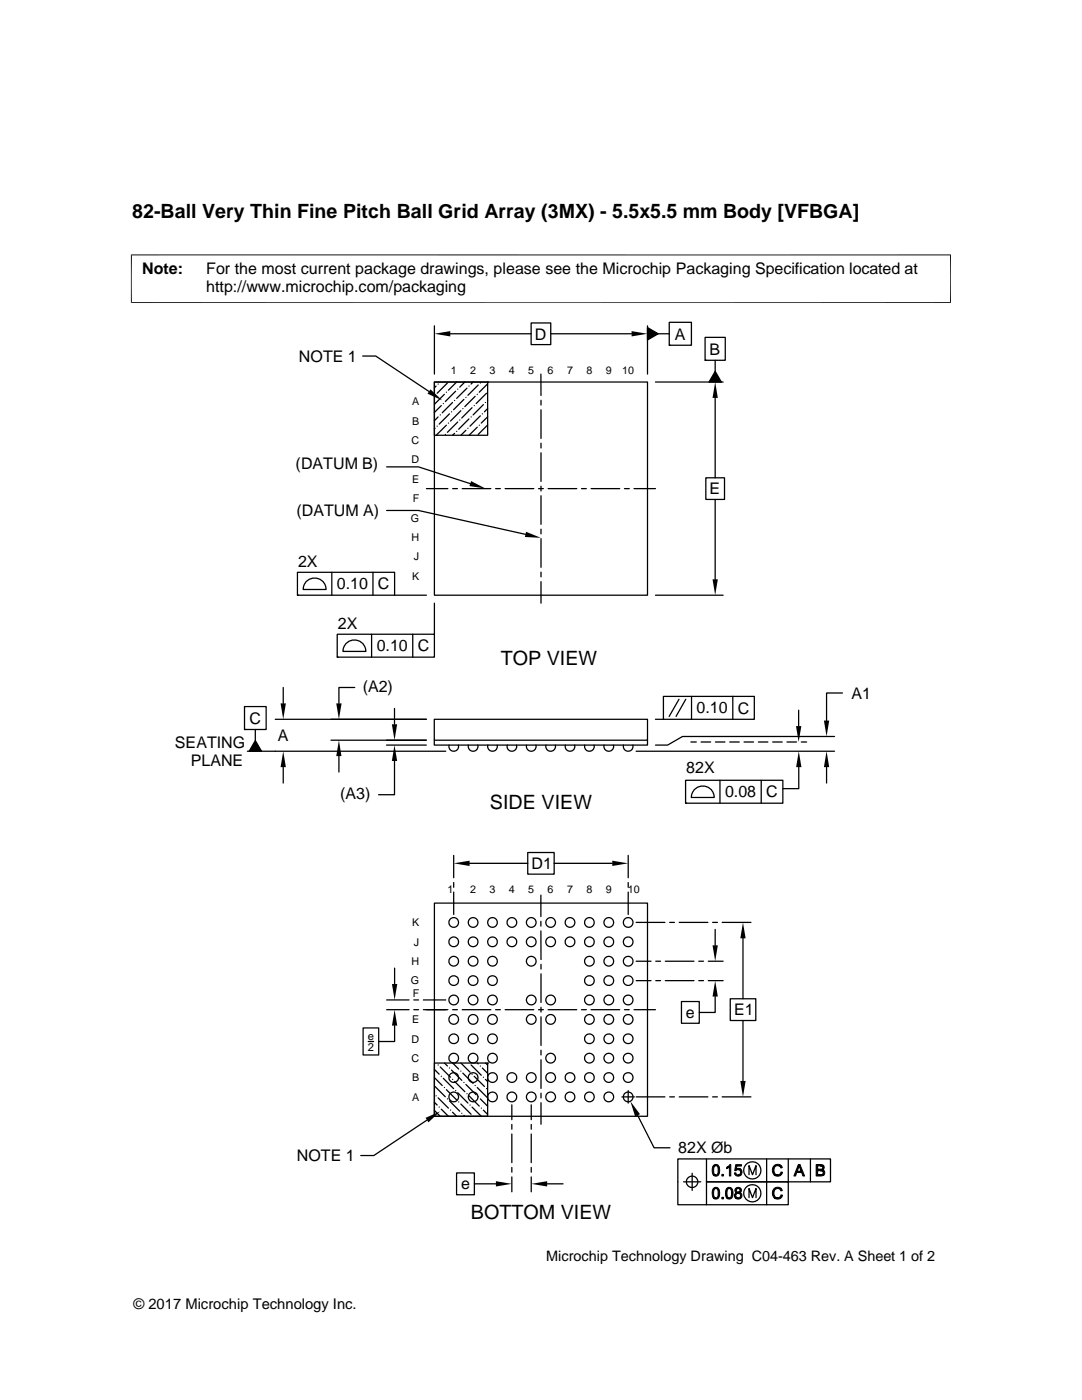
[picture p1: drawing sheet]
<svg xmlns="http://www.w3.org/2000/svg" width="216mm" height="279mm" viewBox="0 0 216 279" stroke-linecap="round" stroke-linejoin="round" font-family="sans-serif">
<g fill="none" stroke="#000" stroke-width=".25">
<path d="M72.4 71.1h2.6l10.6 7M86.7 76.2h42.5v42.6h-42.5zM86.7 65v9.7M86.7 76.2h10.6v10.7h-10.6zM86.8 78.9h.1M87 77l-.3 .4M87.4 76.6h.1M88.7 78.7l-2 2M89.1 78.3h.1M89.3 76.4l-2.1 2.1M89.9 66.6h16.1M90.7 79.9h.1"/>
<path d="M90.9 78.1l-2 2M91.1 76.2l-1.6 1.7M91.3 77.7h.1M92.6 79.7l-2.1 2.1M92.8 76.2l-1.1 1.1M93 79.3h.1M93.2 77.5l-2.1 2M93.6 77h.1M94.4 76.2l-.4 .4M94.8 79.1l-2 2.1M95.2 78.7h.1M95.4 76.8l-2 2.1"/>
<path d="M95.8 76.4h.1M97.1 78.5l-2.1 2M97.3 79.9h.1M97.3 76.6l-1.7 1.7M97.3 76.2h.1M106 64.5h3.9v4.3h-3.9zM107.9 74.7l.1 4.2M107.9 79.9v.9M109.9 66.6h16.1M129.2 65.4l2.1 1.2-2.1 1.2zM129.2 65v9.7M130.8 76.2h13.5"/>
<path d="M131.3 66.6h2.2M133.5 64.3h4.5v4.6h-4.5zM133.5 68.9h.1M140.7 67.3h4v4.6h-4zM140.7 71.9h.1M142.7 74.1l1.2 2.1h-2.4zM142.7 71.9v2.2M142.7 79.4v16M77.2 93.2h6.3l10.3 3.3M85.1 97.5h4.3M86.8 85.5l-.1 .1M87.2 85h.1"/>
<path d="M87.4 83.2l-.7 .8M87.8 82.8h.1M88.1 80.9l-1.4 1.4M88.5 80.5h.1M88.9 86.7h.1M89.1 84.9l-2.1 2M89.5 84.4h.1M89.7 82.6l-2.1 2M90.1 82.2h.1M90.3 80.3l-2.1 2.1M90.3 97.5h1M90.7 86.5l-.4 .4"/>
<path d="M91.1 86.1h.1M91.3 84.2l-2 2.1M91.7 83.8h.1M91.9 82l-2 2M92.2 97.5h5.7M92.4 81.6h.1M93 85.9l-1 1M93.4 85.5h.1M93.6 83.6l-2.1 2.1M94 83.2h.1M94.2 81.4l-2.1 2M94.6 80.9h.1"/>
<path d="M95.2 85.3l-1.6 1.6M95.6 84.9h.1M95.8 83l-2 2M96.2 82.6h.1M96.5 80.8l-2.1 2M96.9 80.3h.1M97.3 86.5h.1M97.3 84.8l-1.9 1.9M97.3 83.2l-1.3 1.2M97.3 81.5l-.6 .7M98.9 97.5h.9M100.8 97.5h5.7"/>
<path d="M107.5 97.5h.9M107.9 81.8v5.7M107.9 88.5v.9M107.9 90.4v5.7M107.9 97v1M107.9 98.9v5.7M109.4 97.5h5.7M116 97.5h1M117.9 97.5h5.8M124.6 97.5h1M126.5 97.5h4.3M140.8 95.4h3.8v4.3h-3.8z"/>
<path d="M142.7 99.7v15.9M59.4 114.2h19.3v4.6h-19.3zM59.4 118.8h.1M61.2 115.9a2.3 2.3 0 0 1 2.5-.3 2.3 2.3 0 0 1 1.4 2h-4.6l.3-1.1zM66.2 114.2v4.6M74.4 114.2v4.6M77.2 101.9h6.3l21.3 4.7M78.7 118.8h6.4M107.9 105.6v1M107.9 107.5v5.7M107.9 114.2v.9M107.9 116.1v4.3"/>
<path d="M130.8 118.8h13.5M56.5 137.2v3.2M67.3 126.6h19.4v4.5h-19.4zM67.3 131.1h.1M69.2 128.3a2.29 2.29 0 0 1 2.5-.4 2.29 2.29 0 0 1 1.3 2.1h-4.6l.4-1.2zM70.8 137.2h-3.2v3.2M74.1 126.6v4.5M82.4 126.6v4.5M86.7 120.4v6.2M132.4 139h18.1v4.6h-18.1zM135.5 139.6l-2 3.4M136.8 139.6l-1.9 3.4"/>
<path d="M138 139v4.6M146.2 139v4.6M168.1 138.3h-3.2v5.5M48.8 141h4.3v4.6h-4.3zM48.8 145.6h.1M49.4 149.9h39.5M50.9 145.6v2.2M50.9 147.8l1.3 2.1h-2.5zM54.9 143.6h30.2M56.5 153.1v3.2M66 147.7h19.1M67.6 150.9v3.2"/>
<path d="M77.1 148.7h8M78.7 151.9v6.7h-3.2M78.7 141.4v3.1M86.7 143.6h42.5v4.1h-42.5zM86.7 147.7v1h42.5v-1M89.6 148.7a.97 .97 0 0 0 .9 1.2 .97 .97 0 0 0 1-1.2M93.5 148.7a.97 .97 0 0 0 .9 1.2 .97 .97 0 0 0 .9-1.2M97.3 148.7a.97 .97 0 0 0 1 1.2 .97 .97 0 0 0 .9-1.2M101.2 148.7a.96 .96 0 0 0 .9 1.2 .96 .96 0 0 0 1-1.2M105.1 148.7a.97 .97 0 0 0 .9 1.2 .97 .97 0 0 0 .9-1.2M108.9 148.7a.97 .97 0 0 0 1 1.2 .97 .97 0 0 0 .9-1.2M112.8 148.7a.96 .96 0 0 0 .9 1.2 .96 .96 0 0 0 1-1.2"/>
<path d="M116.7 148.7a.97 .97 0 0 0 .9 1.2 .97 .97 0 0 0 .9-1.2M120.5 148.7a.97 .97 0 0 0 1 1.2 .97 .97 0 0 0 .9-1.2M124.4 148.7a.97 .97 0 0 0 .9 1.2 .97 .97 0 0 0 1-1.2M126.9 149.9h39.6M130.8 143.6h1.6M136.8 155.7h19.4v4.6h-19.4zM137.9 148.1h1M138.7 157.4a2.28 2.28 0 0 1 2.5-.3 2.28 2.28 0 0 1 1.3 2.1h-4.6l.4-1.2zM139.9 148.1h1.9M142.7 148.1h2M143.7 155.7v4.6M145.6 148.1h1.9"/>
<path d="M148.5 148.1h1.9M151.3 148.1h1.9M151.9 155.7v4.6M154.2 148.1h1.9M157 148.1h1.9M159.4 141.7v3.2M159.4 153.1v4.3h-3.2M159.9 148.1h1.1M164.9 153.1v3.2M166.5 147h-30.3l-3 1.7h-2.4M90.5 170.7v4.5M90.5 176.1v1"/>
<path d="M90.5 178v4.5M93.7 172.3h11.6M105.3 170.1h5.3v4.4h-5.3zM107.9 178.6v4.3M110.6 172.3h11.6M125.3 170.7v4.5M125.3 176.1v1M125.3 178v4.5M136.8 160.3h.1M77.2 199.6h4.4M78.7 193.2v3.2M82.6 199.6h.9"/>
<path d="M84.5 199.6h4.4M86.7 180.2h42.5v42.6h-42.5zM107.9 185.8v5.7M107.9 183.9v.9M107.9 192.4v1M107.9 194.4v5.7M126.9 184.1h5.8M126.9 191.8h3M126.9 195.7h3M130.9 191.8h.9M130.9 195.7h.9M132.8 191.8h5.7"/>
<path d="M132.8 195.7h5.7M133.6 184.1h1M135.5 184.1h5.7M136 199.9h3.5v4.3h-3.5zM139.4 191.8h1M139.4 195.7h1M141.3 191.8h3M141.3 195.7h3M142.2 184.1h1M142.7 198.9v3.2h-3.2M142.7 185.5v3.2M144.1 184.1h5.7"/>
<path d="M145.7 199.3h5.1v4.4h-5.1zM148.3 187.3v12M72.5 205.1h3.1v5.4h-3.1zM73.5 207.9h1M77.2 201.5h4.4M78.7 204.7v3.2h-3.1M82.6 201.5h.9M84.5 201.5h4.9M86.7 213.4l.9 1M86.7 220l.5 .5M86.7 215.1l1.5 1.5M86.7 212.2h10.6v10.6h-10.6z"/>
<path d="M86.8 216.8l2.1 2.1M87 218.7h.1M87.4 219.1l2.1 2M87.4 212.5h.1M87.8 212.9l2.1 2.1M88.1 214.8h.1M88.5 215.2l2 2.1M88.7 217h.1M88.7 212.2l.6 .5M89.1 217.5l2 2M89.3 219.3h.1M89.7 213.1h.1"/>
<path d="M89.7 219.7l2 2.1M90.1 213.6l2 2M90.3 215.4h.1M90.3 212.2l1.2 1.2M90.3 201.5h1M90.7 215.8l2.1 2.1M90.9 217.7h.1M91.3 218.1l2.1 2M91.5 219.9h.1M91.9 213.8h.1M92 212.2l1.8 1.8M92.2 201.5h5.7"/>
<path d="M92.4 214.2l2 2M92.6 216h.1M93 216.4l2 2.1M93.2 218.3h.1M93.6 218.7l2 2M94 212.5l2 2.1M94.2 214.4h.1M94.6 214.8l2.1 2M94.8 216.6h.1M95.2 217l2.1 2.1M95.2 212.2l.2 .1M95.4 218.9h.1"/>
<path d="M95.8 212.7h.1M95.8 219.3l1.5 1.5M96.2 213.1l1.1 1.1M96.5 215h.1M96.9 215.4l.4 .4M96.9 212.2l.4 .4M97.1 217.3h.1M97.3 212.2h.1M98.9 201.5h.9M100.8 201.5h5.7M107.5 201.5h.9M107.9 201v1"/>
<path d="M107.9 202.9v5.7M107.9 209.6v.9M107.9 211.5v5.7M107.9 218.2v.9M109.4 201.5h5.7M116 201.5h1M117.9 201.5h5.8M124.1 218.9h2.5M124.6 201.5h1M125.3 217.7v2.5M126.5 201.5h4.3M126.9 218.9h5.8"/>
<path d="M133.6 218.9h1M135.5 218.9h5.7M142.2 218.9h1M144.1 218.9h5.7M148.3 203.7v12M85.2 223.5l-10.6 7.1h-2.6M86.7 221.6l1.1 1.2M87.6 220.9h.1M88.1 221.4l1.4 1.4M89.9 221.6h.1M90.3 222l.8 .8M91.1 234.1h3.6v4.3h-3.6z"/>
<path d="M91.9 220.3l2.1 2.1M92.1 222.2h.1M92.6 222.6l.2 .2M93.8 220.5h.1M94.2 220.9l1.8 1.9M94.7 236.3h4.3M96 221.1h.1M96.5 221.6l.8 .8M102.1 220.5v3M102.1 224.4v1M102.1 226.3v5.7M102.1 233v.9"/>
<path d="M102.1 234.9v2.9M106 220.5v3M106 224.4v1M106 226.3v5.7M106 233v.9M106 234.9v2.9M107.9 220.1v4.3M109.2 236.3h3.2M127.2 222.6l3.3 6.5h3.2M136.4 235.9h3.4M138.1 234.1v3.5M141 231.3v4.6h16.3v4.5h-22v-9.1h30.4v4.6h-24.7v4.5"/>
<path d="M149.5 234.4v-1.8l.7 1.8 .7-1.8v1.8M149.5 239v-1.8l.7 1.8 .7-1.8v1.8M153 231.3v9.1M157.3 231.3v4.6M161.7 231.3v4.6"/>
<circle cx="90.5" cy="188" r=".97"/>
<circle cx="90.5" cy="191.8" r=".97"/>
<circle cx="90.5" cy="199.6" r=".97"/>
<circle cx="90.5" cy="184.1" r=".97"/>
<circle cx="90.5" cy="195.7" r=".97"/>
<circle cx="94.4" cy="191.8" r=".97"/>
<circle cx="94.4" cy="199.6" r=".97"/>
<circle cx="94.4" cy="184.1" r=".97"/>
<circle cx="94.4" cy="188" r=".97"/>
<circle cx="94.4" cy="195.7" r=".97"/>
<circle cx="98.3" cy="191.8" r=".97"/>
<circle cx="98.3" cy="199.6" r=".97"/>
<circle cx="98.3" cy="184.1" r=".97"/>
<circle cx="98.3" cy="188" r=".97"/>
<circle cx="98.3" cy="195.7" r=".97"/>
<circle cx="102.1" cy="188" r=".97"/>
<circle cx="102.1" cy="184.1" r=".97"/>
<circle cx="106" cy="188" r=".97"/>
<circle cx="106" cy="191.8" r=".97"/>
<circle cx="106" cy="199.6" r=".97"/>
<circle cx="106" cy="184.1" r=".97"/>
<circle cx="109.9" cy="199.6" r=".97"/>
<circle cx="109.9" cy="184.1" r=".97"/>
<circle cx="109.9" cy="188" r=".97"/>
<circle cx="113.7" cy="188" r=".97"/>
<circle cx="113.7" cy="184.1" r=".97"/>
<circle cx="117.6" cy="188" r=".97"/>
<circle cx="117.6" cy="191.8" r=".97"/>
<circle cx="117.6" cy="199.6" r=".97"/>
<circle cx="117.6" cy="184.1" r=".97"/>
<circle cx="117.6" cy="195.7" r=".97"/>
<circle cx="121.5" cy="191.8" r=".97"/>
<circle cx="121.5" cy="199.6" r=".97"/>
<circle cx="121.5" cy="184.1" r=".97"/>
<circle cx="121.5" cy="188" r=".97"/>
<circle cx="121.5" cy="195.7" r=".97"/>
<circle cx="125.3" cy="191.8" r=".97"/>
<circle cx="125.3" cy="184.1" r=".97"/>
<circle cx="125.3" cy="199.6" r=".97"/>
<circle cx="125.3" cy="188" r=".97"/>
<circle cx="125.3" cy="195.7" r=".97"/>
<circle cx="90.5" cy="211.2" r=".97"/>
<circle cx="90.5" cy="218.9" r=".97"/>
<circle cx="90.5" cy="203.4" r=".97"/>
<circle cx="90.5" cy="207.3" r=".97"/>
<circle cx="90.5" cy="215" r=".97"/>
<circle cx="94.4" cy="211.2" r=".97"/>
<circle cx="94.4" cy="203.4" r=".97"/>
<circle cx="94.4" cy="218.9" r=".97"/>
<circle cx="94.4" cy="215" r=".97"/>
<circle cx="94.4" cy="207.3" r=".97"/>
<circle cx="98.3" cy="211.2" r=".97"/>
<circle cx="98.3" cy="203.4" r=".97"/>
<circle cx="98.3" cy="218.9" r=".97"/>
<circle cx="98.3" cy="215" r=".97"/>
<circle cx="98.3" cy="207.3" r=".97"/>
<circle cx="102.1" cy="218.9" r=".97"/>
<circle cx="102.1" cy="215.1" r=".96"/>
<circle cx="106" cy="203.4" r=".97"/>
<circle cx="106" cy="218.9" r=".97"/>
<circle cx="106" cy="215" r=".97"/>
<circle cx="109.9" cy="211.2" r=".97"/>
<circle cx="109.9" cy="218.9" r=".97"/>
<circle cx="109.9" cy="203.4" r=".97"/>
<circle cx="109.9" cy="215" r=".97"/>
<circle cx="113.7" cy="218.9" r=".97"/>
<circle cx="113.7" cy="215.1" r=".96"/>
<circle cx="117.6" cy="211.2" r=".97"/>
<circle cx="117.6" cy="218.9" r=".97"/>
<circle cx="117.6" cy="203.4" r=".97"/>
<circle cx="117.6" cy="207.3" r=".97"/>
<circle cx="117.6" cy="215" r=".97"/>
<circle cx="121.5" cy="211.2" r=".97"/>
<circle cx="121.5" cy="218.9" r=".97"/>
<circle cx="121.5" cy="203.4" r=".97"/>
<circle cx="121.5" cy="215" r=".97"/>
<circle cx="121.5" cy="207.3" r=".97"/>
<circle cx="125.3" cy="211.2" r=".97"/>
<circle cx="125.3" cy="218.9" r=".97"/>
<circle cx="125.3" cy="203.4" r=".97"/>
<circle cx="125.3" cy="215" r=".97"/>
<circle cx="125.3" cy="207.3" r=".97"/>
<circle cx="138.1" cy="235.9" r="1.14"/>
<circle cx="150.1" cy="233.6" r="1.71"/>
<circle cx="150.1" cy="238.1" r="1.71"/>
</g>
<g fill="#000">
<path d="M85.9 77.7l2.3 2.2-2.9-1.3zM86.7 66.6l3.2-.5v1zM126 66.1l3.2 .5-3.2 .5zM129.2 65.4l2.1 1.2-2.1 1.2zM142.7 76.2l.5 3.2h-1zM142.7 74.1l1.2 2.1h-2.4zM94 96l2.9 1.5-3.2-.5zM105 106.1l2.9 1.2-3.2-.1zM142.2 115.6h1l-.5 3.2zM50.9 147.8l1.3 2.1h-2.5zM56 140.4h1l-.5 3.2zM56.5 149.9l.5 3.2h-1z"/>
<path d="M67.6 147.7l.5 3.2h-1zM67.1 140.4h1.1l-.6 3.2zM78.2 144.5h1l-.5 3.2zM78.7 148.7l.5 3.2h-1zM158.8 144.9h1.1l-.5 3.2zM159.4 149.9l.5 3.2h-1zM164.9 149.9l.6 3.2h-1.1zM164.4 143.8h1.1l-.6 3.2zM90.5 172.3l3.2-.5v1zM122.2 171.8l3.1 .5-3.1 .5zM78.2 196.4h1.1l-.6 3.2zM142.2 188.7h1l-.5 3.1z"/>
<path d="M142.7 195.7l.5 3.2h-1zM148.3 184.1l.5 3.2h-1.1zM78.7 201.5l.6 3.2h-1.1zM147.7 215.7h1.1l-.5 3.2zM84.9 223.1l2.9-1.3-2.3 2.2zM99 235.7l3.1 .6-3.1 .5zM106 236.3l3.2-.6v1.1zM125.8 219.8l1.9 2.6-1 .4z"/>
</g>
<path d="M26.1 50.9h163.7M26.2 50.8v9.7M189.7 50.8v9.7M26.1 60.4h163.7" fill="none" stroke="#000" stroke-width=".2"/>
<g fill="#000" stroke="#000" stroke-width=".2">
<path d="M142.3 232.7l.5-.1a1.27 1.27 0 0 0-.3 1.7l.4 .2h-.6a2.16 2.16 0 0 1 0-1.8z" fill-rule="evenodd"/>
<path d="M142.3 237.2h.6a.93 .93 0 0 0-.5 1.2l.1 .5 .4 .2h-.6a1.98 1.98 0 0 1 0-1.9z" fill-rule="evenodd"/>
<path d="M142.3 232.6h.1a.73 .73 0 0 1 .9-.1 .73 .73 0 0 1 .3 .8v.5a.76 .76 0 0 1-.4 .8 .76 .76 0 0 1-.9-.1h.6a.77 .77 0 0 0 .4-1.1l-.2-.7z" fill-rule="evenodd"/>
<path d="M142.3 237.2h.1a.73 .73 0 0 1 .9-.1 .73 .73 0 0 1 .3 .8 1.2 1.2 0 0 1-.6 1.4h-.4l-.3-.2h.6a.77 .77 0 0 0 .4-1.1 .7 .7 0 0 0-.4-.8z" fill-rule="evenodd"/>
<path d="M144 234.4h.4v.3h-.4z" fill-rule="evenodd"/>
<path d="M144 239h.4v.3h-.4z" fill-rule="evenodd"/>
<path d="M145 237.2h.5a1.19 1.19 0 0 0-.1 1.9h-.4l-.2-.3v-1z" fill-rule="evenodd"/>
<path d="M145 233l.5-.1-.5 .3z" fill-rule="evenodd"/>
<path d="M145 237.2l.5-.2a.86 .86 0 0 1 .8 1.1v.3a.85 .85 0 0 1-.7 .9l-.6-.2a.89 .89 0 0 0 .9-.3 .89 .89 0 0 0 .1-1l-.3-.5z" fill-rule="evenodd"/>
<path d="M145.2 232.8l.6-.4v2.3h-.3v-1.8z" fill-rule="evenodd"/>
<path d="M146.5 234.1h.3l.4 .4h.6a.77 .77 0 0 1-.7 .2 .77 .77 0 0 1-.6-.6z" fill-rule="evenodd"/>
<path d="M146.7 237.2a.69 .69 0 0 1 1.1 0l-.8 .1v.5l.8 .1-.2 .1 .2 .1h-.6a.47 .47 0 0 0-.4 .6 .47 .47 0 0 0 .5 .4h-.6a.63 .63 0 0 1 .3-1.1l-.3-.2z" fill-rule="evenodd"/>
<path d="M146.9 233.3l.5-.1 .4 .1z" fill-rule="evenodd"/>
<path d="M147.3 237.2l.6 .1v.4l-.1 .2h-.5l.3-.1 .1-.3-.1-.2z" fill-rule="evenodd"/>
<path d="M147.3 233.4h.5l.3 .4-.3 .7h-.5a.54 .54 0 0 0 .5-.5 .54 .54 0 0 0-.5-.6z" fill-rule="evenodd"/>
<path d="M147.3 238.1h.5a.73 .73 0 0 1 0 1.1 .73 .73 0 0 1-1.1-.1h.6a.47 .47 0 0 0 .5-.5 .47 .47 0 0 0-.5-.5z" fill-rule="evenodd"/>
<path d="M146.8 232.4h1.2v.3h-1l-.1 .6 .9 .1-1.2 .2z" fill-rule="evenodd"/>
<path d="M154.3 232.8a1.07 1.07 0 0 1 1.5-.2h-.7a.94 .94 0 0 0-.7 1 .94 .94 0 0 0 .8 .9h-.7a1.41 1.41 0 0 1-.2-1.7z" fill-rule="evenodd"/>
<path d="M154.3 237.4a1.07 1.07 0 0 1 1.5-.2h-.7a.94 .94 0 0 0-.7 1 .94 .94 0 0 0 .8 .8l-.7 .1a1.41 1.41 0 0 1-.2-1.7z" fill-rule="evenodd"/>
<path d="M154.5 234.5h.7a.69 .69 0 0 0 .7-.6l.2 .1a1.03 1.03 0 0 1-1.6 .5z" fill-rule="evenodd"/>
<path d="M154.5 239.1l.7-.1a.69 .69 0 0 0 .7-.5h.2a1.06 1.06 0 0 1-1.5 .7z" fill-rule="evenodd"/>
<path d="M155.2 232.6h.7l.2 .4-.3 .1-.2-.3z" fill-rule="evenodd"/>
<path d="M155.2 237.2h.7l.2 .4-.3 .1-.2-.4z" fill-rule="evenodd"/>
<path d="M159.3 232.4h.3l-.5 1.3 .9 .3h-1l-.3 .7h-.3z" fill-rule="evenodd"/>
<path d="M159.6 232.4l.9 2.3h-.3l-.2-.7-.9-.3h.8l-.5-1.1z" fill-rule="evenodd"/>
<path d="M162.9 232.4h1l.4 .2-1.1 .1v.7h1.1l-.2 .1 .3 .1h-1.2v.8h1.2l-.1 .1-1.4 .2z" fill-rule="evenodd"/>
<path d="M163.6 232.7h.8l.1 .2-.2 .5h-1.1h.4a.38 .38 0 0 0 .6-.4 .38 .38 0 0 0-.6-.3z" fill-rule="evenodd"/>
<path d="M163.7 233.6l.8 .1-.1 .7h-1.2h.7a.41 .41 0 0 0 .3-.5 .41 .41 0 0 0-.5-.3z" fill-rule="evenodd"/>
</g>
<g font-size="3.9">
<text x="26.4" y="43.5">82-Ball Very Thin Fine Pitch Ball Grid Array (3MX) - 5.5x5.5 mm Body [VFBGA]</text>
<text x="99.9" y="132.7">TOP VIEW</text>
<text x="97.8" y="161.5">SIDE VIEW</text>
<text x="93.9" y="243.2">BOTTOM VIEW</text>
</g>
<g font-size="3.2">
<text x="28.4" y="54.6">Note:</text>
<text x="41.1" y="54.6">For the most current package drawings, please see the Microchip Packaging Specification located at</text>
<text x="41.1" y="58.3">http://www.microchip.com/packaging</text>
<text x="106.7" y="67.8">D</text>
<text x="134.7" y="67.8">A</text>
<text x="141.6" y="70.8">B</text>
<text x="59.6" y="72.2">NOTE 1</text>
<text x="59" y="93.6">(DATUM B)</text>
<text x="141.6" y="98.7">E</text>
<text x="59.1" y="103">(DATUM A)</text>
<text x="59.5" y="113.2">2X</text>
<text x="67.2" y="117.6">0.10</text>
<text x="75.4" y="117.6">C</text>
<text x="67.4" y="125.5">2X</text>
<text x="75.2" y="130">0.10</text>
<text x="83.4" y="130">C</text>
<text x="72.4" y="138">(A2)</text>
<text x="139" y="142.4">0.10</text>
<text x="147.2" y="142.4">C</text>
<text x="169.9" y="139.4">A1</text>
<text x="34.9" y="149.2">SEATING</text>
<text x="49.8" y="144.4">C</text>
<text x="55.4" y="147.9">A</text>
<text x="38.1" y="152.9">PLANE</text>
<text x="136.9" y="154.3">82X</text>
<text x="67.9" y="159.4">(A3)</text>
<text x="144.7" y="159.1">0.08</text>
<text x="152.9" y="159.2">C</text>
<text x="106.1" y="173.4">D1</text>
<text x="136.9" y="203.2">e</text>
<text x="146.5" y="202.6">E1</text>
<text x="59.2" y="231.7">NOTE 1</text>
<text x="135.3" y="230.2">82X Øb</text>
<text x="92" y="237.4">e</text>
</g>
<g font-size="2.9">
<text x="109" y="251.7">Microchip Technology Drawing C04-463 Rev. A Sheet 1 of 2</text>
<text x="26.6" y="261.3">© 2017 Microchip Technology Inc.</text>
</g>
<g font-size="2.2">
<text x="73.4" y="207.6">e</text>
<text x="73.4" y="209.7">2</text>
</g>
<g font-size="2.1">
<text x="89.9" y="74.7">1</text>
<text x="93.8" y="74.7">2</text>
<text x="97.7" y="74.7">3</text>
<text x="101.5" y="74.7">4</text>
<text x="105.4" y="74.7">5</text>
<text x="109.3" y="74.7">6</text>
<text x="113.2" y="74.7">7</text>
<text x="117" y="74.7">8</text>
<text x="120.9" y="74.7">9</text>
<text x="124.2" y="74.7">10</text>
<text x="82.2" y="80.9">A</text>
<text x="82.1" y="88.6">C</text>
<text x="82.2" y="84.7">B</text>
<text x="82.1" y="92.5">D</text>
<text x="82.2" y="96.3">E</text>
<text x="82.4" y="100.2">F</text>
<text x="82" y="104.1">G</text>
<text x="82.1" y="108">H</text>
<text x="82.6" y="111.8">J</text>
<text x="82.2" y="115.7">K</text>
<text x="89.3" y="178.2">1</text>
<text x="93.8" y="178.2">2</text>
<text x="97.7" y="178.2">3</text>
<text x="101.5" y="178.2">4</text>
<text x="105.4" y="178.2">5</text>
<text x="109.3" y="178.2">6</text>
<text x="113.2" y="178.2">7</text>
<text x="117" y="178.2">8</text>
<text x="120.9" y="178.2">9</text>
<text x="125.3" y="178.2">10</text>
<text x="82.2" y="184.8">K</text>
<text x="82.6" y="188.7">J</text>
<text x="82" y="196.5">G</text>
<text x="82.1" y="192.6">H</text>
<text x="82.4" y="199.1">F</text>
<text x="82.1" y="208.1">D</text>
<text x="82.2" y="204.2">E</text>
<text x="82.1" y="211.9">C</text>
<text x="82.2" y="215.8">B</text>
<text x="82.2" y="219.7">A</text>
</g>
</svg>
